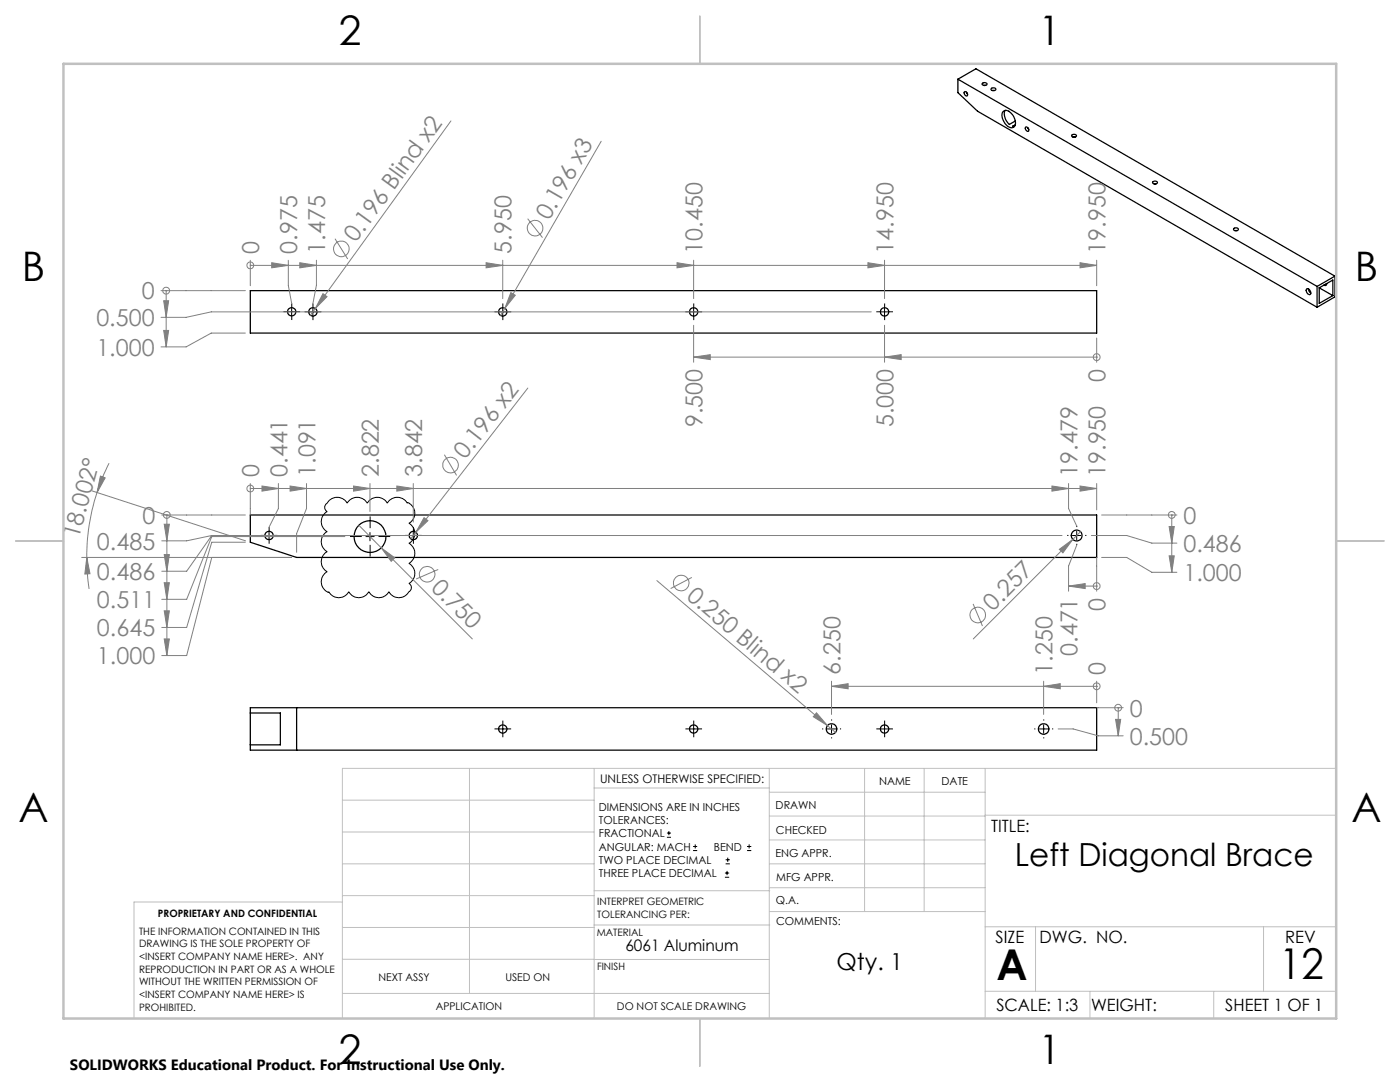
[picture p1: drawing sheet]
<svg xmlns="http://www.w3.org/2000/svg" width="279mm" height="216mm" viewBox="0 0 279 216" stroke-linecap="round" stroke-linejoin="round" font-family="sans-serif">
<g fill="none" stroke="#000" stroke-width=".25">
<path d="M191.2 15.8l71.7 41.4M191.2 15.8v2.7l3.9 3.7 67.8 39.1M191.2 15.8l3.6-2.1 71.6 41.4M192.5 18.3a.52 .52 0 0 1 .5 .3 .52 .52 0 0 1-.1 .6l-.4-.3-.1-.4zM192.9 18.4l.2 .4M196 16.7a.52 .52 0 0 1 .6-.2 .52 .52 0 0 1 .4 .4 .51 .51 0 0 1-.6 .2 .51 .51 0 0 1-.4-.4zM196.3 17h.4M197.9 17.6l.6-.1 .2 .2a.47 .47 0 0 1-.4 .4 .47 .47 0 0 1-.5-.4zM198 18.1h.5M200.2 22.3a1.29 1.29 0 0 1 1.9 .6 1.97 1.97 0 0 1 .2 2.5 1.76 1.76 0 0 1-2.1-1.4l-.2-1zM200.6 22a2.51 2.51 0 0 0 .8 2.8l1.2-.7M202.6 24.9l-.5 .3h.4"/>
<path d="M204.7 25.3a.58 .58 0 0 1 .5 .9 .58 .58 0 0 1-.5-.9zM205.1 25.5l.2 .3M213.9 27a.5 .5 0 0 1 .5-.2 .5 .5 0 0 1 .4 .4 .5 .5 0 0 1-.5 .2 .5 .5 0 0 1-.4-.4zM214.1 27.3h.5M230 36.3a.51 .51 0 0 1 .6-.2 .51 .51 0 0 1 .4 .4 .52 .52 0 0 1-.6 .2 .52 .52 0 0 1-.4-.4zM230.3 36.7h.4M50 58h168.9v8.5h-168.9zM246.3 45.5h.6l.2 .1a.47 .47 0 0 1-.4 .4 .47 .47 0 0 1-.5-.4zM246.5 46h.4M260.8 57.6a.74 .74 0 0 1 .6 1.2 .79 .79 0 0 1-.6-1.2zM261.1 57.6l.1 .5 .4 .4M262.9 57.2v4.1"/>
<path d="M263.3 57.4l2.7-1.5v3.1M263.3 57.4v3.1l2.7-1.5M263.3 57.4l2.7 1.6M264.7 56.6l.1 .1M264.8 56.7l-.1 .2h-.5M264.8 56.6v.1M266.4 55.1l-3.5 2.1M266.4 55.1v4.1l-3.5 2.1M50 102.8h168.9v8.4h-159.7l-9.2-3zM50 141.2h168.9v8.5h-168.9zM50 142.3h6v6.3h-6M59.2 141.2v8.5"/>
<circle cx="58.2" cy="62.2" r=".82"/>
<circle cx="62.5" cy="62.2" r=".83"/>
<circle cx="100.4" cy="62.2" r=".83"/>
<circle cx="138.5" cy="62.2" r=".83"/>
<circle cx="176.6" cy="62.2" r=".83"/>
<circle cx="53.7" cy="106.9" r=".84"/>
<circle cx="73.8" cy="107.1" r="3.2"/>
<circle cx="82.5" cy="106.9" r=".83"/>
<circle cx="214.9" cy="106.9" r="1.09"/>
<circle cx="100.3" cy="145.5" r=".82"/>
<circle cx="138.4" cy="145.5" r=".82"/>
<circle cx="165.9" cy="145.5" r="1.06"/>
<circle cx="176.5" cy="145.5" r=".82"/>
<circle cx="208.3" cy="145.5" r="1.06"/>
</g>
<g fill="none" stroke="#808080" stroke-width=".2">
<path d="M90 24.1l-27.1 37.5M120 28.2l-19.2 33.3M32.1 58h16.9M33.2 58h.1M33.2 58v11.2M50 53h.1M50 51.9v5.1M50 53h168.9M54.2 52.4l3.3 .6-3.3 .4zM57.5 51.9v5l.7 3.6M59.8 52.4l3.3 .6-3.3 .4zM63.1 51.9v5l-.7 3.7"/>
<path d="M64.5 58.6l.8 .6-2.4 2.4zM66.9 47.6l2.5 4.1M97 52.4l3.3 .6-3.3 .4zM100.3 51.9v7.7M102 58.4l.8 .5-2 2.6zM105.3 43.6l3 3.8M135.1 52.4l3.3 .6-3.3 .4zM138.4 51.9v7.7M173.2 52.4l3.3 .6-3.3 .4zM176.5 51.9v7.7M215.5 52.4l3.4 .6-3.4 .4zM218.9 51.9v5.1"/>
<path d="M32.7 60h1l-.5 3.3zM32.7 65.9h1l-.5 3.3zM49 66.5h-6.8l-5.1 2.7h-5M62.9 61.6l-1 1.3M100.8 61.5l-.9 1.4M105.3 77.4l-22.3 28.8M138.4 71.3l3.3-.5v1zM138.4 64.9v7.4M138.4 71.3h80.5M173.9 62.2h-131.7l-5.1 1.1h-5M176.5 64.9v7.4M176.5 71.3l3.3-.5v1z"/>
<path d="M218.9 71.3h.1M218.9 67.5v4.8M18.4 98l30.6 9.9M19.4 98.3a40.3 40.3 0 0 0-2.1 12.9M20 95l1 .4-1.6 2.9zM21.8 92.4l-1.7 3.6-.7 2.3M50 97.5h.1M50 96.5v6.3M50 97.5h168.9M52.3 97l3.3 .5-3.3 .5zM55.6 96.5v5l-1.9 3.7M57.9 97l3.3 .5-3.3 .5z"/>
<path d="M61.2 96.5v5l-2 5v3.7M70.6 97l3.2 .5-3.2 .5zM73.8 96.5v5.6M79.2 97l3.3 .5-3.3 .5zM82.5 96.5v7.7M88.7 90.7l2.4 4.2M209.9 97l3.4 .5-3.4 .5zM213.3 96.5v5l1.6 3.5M215.5 97l3.4 .5-3.4 .5zM218.9 96.5v5.2M17.3 111.2l.7 3.3h-1.1zM17.3 111.2l.1 3.2 .4 3.1"/>
<path d="M32.3 102.8h16.7M32.8 104.6h1l-.5 3.3zM32.8 116.3h1l-.5 3.3zM32.8 110.7h1l-.5 3.3zM33.3 102.8v28M33.3 102.8h.1M42.3 106.9l-5 1h-5M42.3 106.9h169.6M42.3 111.2l-5 19.6h-5M42.3 106.9l-5 7.1h-5M49 108.2h-6.7l-5 17h-5M58.2 111.2h-41.9"/>
<path d="M68.8 107.1h-26.5l-5 12.5h-5M71.6 104.8l4.5 4.5M76.1 109.3l2.7 2-.7 .7zM76.1 109.3l18.2 18.2M83 106.2l-1 1.3M84.6 103.3l.8 .6-2.4 2.3zM87.5 113.6l-4.5 1.9M131.1 115.9l34 28.9M138.1 115.2l-4.3 2.2M211.4 109.6l2.7-2-2 2.7zM213.3 116.9l3.3-.4v.9zM213.3 116.9h5.6"/>
<path d="M214.9 108.8l-1.6 4.2v5M215.7 106.1l-21.5 21.4M217.8 106.9h7.1l5 1.5h5M218.9 116.9h.1M218.9 111.2v6.8M219.9 111.2h5l5 3h5M219.9 102.8h15M233.3 105.1h1.1l-.5 3.3zM233.3 110.9h1.1l-.5 3.3zM233.9 102.8v11.4M233.9 102.8h.1M32.8 121.9h1l-.5 3.3z"/>
<path d="M32.8 127.5h1l-.5 3.3zM165.9 136.9l3.4-.5v1zM165.9 136.9h53M165.9 135.9v6.7M194.2 120.5l1.9 4.4M208.3 136.9l3.3-.5v1zM208.3 135.9v6.7M218.9 136.9h.1M218.9 135.9v4.3M162.9 142.2l2.2 2.6-2.8-1.8zM165.1 144.8l1.7 1.4M211.2 145.5h3l5 1.3h5"/>
<path d="M218.9 141.2h5.3M222.6 143.5h1.1l-.5 3.3zM223.2 141.2h.1M223.2 141.2v5.6"/>
<circle cx="33.1" cy="58" r=".69"/>
<circle cx="49.9" cy="53" r=".69"/>
<circle cx="68.1" cy="49.7" r="1.56"/>
<circle cx="106.8" cy="45.5" r="1.55"/>
<circle cx="218.8" cy="71.3" r=".69"/>
<circle cx="49.9" cy="97.5" r=".68"/>
<circle cx="89.9" cy="92.8" r="1.56"/>
<circle cx="33.3" cy="102.7" r=".68"/>
<circle cx="85.2" cy="114.6" r="1.56"/>
<circle cx="135.9" cy="116.3" r="1.55"/>
<circle cx="218.8" cy="116.9" r=".69"/>
<circle cx="233.8" cy="102.7" r=".68"/>
<circle cx="195.1" cy="122.7" r="1.56"/>
<circle cx="218.9" cy="136.9" r=".68"/>
<circle cx="223.2" cy="141.2" r=".68"/>
</g>
<g fill="none" stroke="#000" stroke-width=".2">
<path d="M57.4 62.2h1.7M58.2 61.4v1.6M61.6 62.2h1.7M62.4 61.4v1.7M99.5 62.2h1.7M100.3 61.4v1.7M137.6 62.2h1.7M138.4 61.4v1.7M175.7 62.2h1.7M176.5 61.4v1.7M65.7 99.9a2.29 2.29 0 0 1 3.6 .5 2.32 2.32 0 0 1 4 0 2.29 2.29 0 0 1 4 0 2.29 2.29 0 0 1 4 0 1.87 1.87 0 0 1 1.5 2.2 2.2 2.2 0 0 1-1.2 1.8 2.26 2.26 0 0 1 0 4 2.29 2.29 0 0 1 0 4 2.26 2.26 0 0 1 0 4 1.05 1.05 0 0 1-.1 1.9 2.25 2.25 0 0 1-3.9-.2 2.26 2.26 0 0 1-4 0 2.29 2.29 0 0 1-4 0 2.26 2.26 0 0 1-4 0 1.66 1.66 0 0 1-1.5-1.8 2.23 2.23 0 0 1 1.2-2.2 2.29 2.29 0 0 1 0-4 2.26 2.26 0 0 1 0-4 2.26 2.26 0 0 1 0-4 1.07 1.07 0 0 1 .1-1.9zM52.8 106.9h1.7"/>
<path d="M53.7 106v1.7M73 107.1h1.7M73.8 106.3v1.6M81.7 106.9h1.6M82.5 106v1.7M214 106.9h1.7M214.9 106v1.7M99.5 145.5h1.7M100.3 144.6v1.7M137.6 145.5h1.7M138.4 144.6v1.7M165.1 145.5h1.7"/>
<path d="M165.9 144.6v1.7M175.7 145.5h1.7M176.5 144.6v1.7M207.4 145.5h1.7M208.3 144.6v1.7M133.1 167.1h.8M133.1 166.2h.8M133.5 165.8v.9M138.3 169.7h.8M138.3 168.9h.8M138.7 168.5v.8M144.7 175h.8"/>
<path d="M144.7 174.2h.8M144.8 172.4h.9M144.8 171.6h.9M145.1 173.8v.8M145.2 171.1v.9M149.1 169.7h.8M149.1 168.9h.8M149.5 168.5v.8"/>
</g>
<g fill="none" stroke="#000" stroke-width=".2" stroke-dasharray="15.2 1.3 1.3 1.3" stroke-linecap="butt">
<path d="M57.4 62.2h-.8M58.2 61.4v-.9M58.2 63v.9M59.1 62.2h.8M61.6 62.2h-.8M62.5 61.4v-.8M62.5 63v.9M63.3 62.2h.8M99.5 62.2h-.8M100.3 61.4v-.8M100.3 63v.9M101.2 62.2h.8"/>
<path d="M137.6 62.2h-.8M138.4 61.4v-.8M138.4 63v.9M139.3 62.2h.8M175.7 62.2h-.8M176.5 61.4v-.8M176.5 63v.9M177.4 62.2h.8M52.9 106.8h-.9M53.7 107.7v.8M53.7 106v-.8M54.5 106.8h.9"/>
<path d="M72.2 107.1h-2.3M73.9 108.7v2.4M73.9 105.4v-2.4M75.5 107.1h2.4M81.7 106.8h-.9M82.5 107.7v.8M82.5 106v-.8M83.3 106.8h.9M213.2 106.8h-.2M214.9 108.5v.3M214.9 105.2v-.3M216.6 106.8h.2"/>
<path d="M99.5 145.4h-.8M100.3 144.6v-.8M100.3 146.3v.8M101.2 145.4h.8M137.6 145.4h-.8M138.4 144.6v-.8M138.4 146.3v.8M139.3 145.4h.8M164.3 145.4h-.2M166 143.8v-.2M166 147.1v.2M167.6 145.4h.3"/>
<path d="M175.7 145.4h-.8M176.5 144.6v-.8M176.5 146.3v.8M177.4 145.4h.8M206.6 145.4h-.2M208.3 143.8v-.2M208.3 147.1v.2M210 145.4h.2"/>
</g>
<g fill="none" stroke="#c0c0c0" stroke-width=".2">
<path d="M68.3 159.7h50.3M93.7 153.3v44.9M118.6 153.3v49.9M118.6 157.2h34.9M153.5 153.3v49.9M153.5 158.1h43.1M172.5 153.3v28.6M184.4 153.3v28.6M196.6 153.3v49.9M266.7 153.3h-198.4v49.9M68.3 178.7h50.3M68.3 172.4h50.3"/>
<path d="M68.3 166h50.3M68.3 180h-41.6v23.2M118.6 177.7h35M153.5 167.6h43.1M153.5 162.8h43.1M153.5 172.4h43.1M153.5 177.1h43.1M196.6 162.7h70.1M68.3 198.2h85.2M68.3 191.4l85.2 .1M68.3 185.1h50.3M118.6 184.6h35"/>
<path d="M153.6 181.9h43M196.6 197.8h70.1M196.6 184.9h70.1M206.7 184.9v12.9M217.5 197.8v5.4M242.2 197.8v5.4M252.2 184.9v12.9"/>
</g>
<path d="M139.7 3.2v9.5M3.1 107.9h9.6M266.7 107.9h9.5M139.7 203.2v9.6" fill="none" stroke="#c0c0c0" stroke-width=".25"/>
<path d="M12.7 12.7h254v190.5h-254z" fill="none" stroke="#c0c0c0" stroke-width=".5"/>
<g fill="#808080">
<path d="M162.9 142.2l2.2 2.6-2.8-1.8z"/>
<path d="M211.4 109.6l2.7-2-2 2.7z"/>
<path d="M84.6 103.3l.8 .6-2.4 2.3z"/>
<path d="M64.5 58.6l.8 .6-2.4 2.4z"/>
<path d="M102 58.4l.8 .5-2 2.6z"/>
<path d="M76.1 109.3l2.7 2-.7 .7z"/>
<path d="M20 95l1 .4-1.6 2.9zM17.3 111.2l.7 3.3h-1.1z"/>
<path d="M32.7 60h1l-.5 3.3zM32.7 65.9h1l-.5 3.3zM222.6 143.5h1.1l-.5 3.3z"/>
<path d="M32.8 104.6h1l-.5 3.3zM32.8 116.3h1l-.5 3.3zM32.8 121.9h1l-.5 3.3zM32.8 127.5h1l-.5 3.3zM32.8 110.7h1l-.5 3.3zM233.3 105.1h1.1l-.5 3.3zM233.3 110.9h1.1l-.5 3.3z"/>
<path d="M54.2 52.4l3.3 .6-3.3 .4zM59.8 52.4l3.3 .6-3.3 .4zM97 52.4l3.3 .6-3.3 .4zM135.1 52.4l3.3 .6-3.3 .4zM173.2 52.4l3.3 .6-3.3 .4zM215.5 52.4l3.4 .6-3.4 .4zM176.5 71.3l3.3-.5v1zM138.4 71.3l3.3-.5v1zM208.3 136.9l3.3-.5v1zM165.9 136.9l3.4-.5v1z"/>
<path d="M52.3 97l3.3 .5-3.3 .5zM57.9 97l3.3 .5-3.3 .5zM70.6 97l3.2 .5-3.2 .5zM79.2 97l3.3 .5-3.3 .5zM209.9 97l3.4 .5-3.4 .5zM215.5 97l3.4 .5-3.4 .5zM213.3 116.9l3.3-.4v.9z"/>
</g>
<g font-size="8.5">
<text x="198.9" y="195.5">A</text>
<text x="255.3" y="195.4">12</text>
</g>
<g font-size="8.1">
<text x="67.6" y="8.9">2</text>
<text x="207.3" y="8.9">1</text>
<text x="4.4" y="56.2">B</text>
<text x="270.4" y="56.2">B</text>
<text x="3.7" y="164.1">A</text>
<text x="269.7" y="164.1">A</text>
<text x="67.6" y="212.4">2</text>
<text x="207.3" y="212.4">1</text>
</g>
<text font-size="6.3" x="202.6" y="172.9">Left Diagonal Brace</text>
<g font-size="4.7" fill="#808080">
<text x="109.6" y="44.1" transform="rotate(-60 109.6 44.1)">0.196 x3</text>
<text x="51.7" y="50.6" transform="rotate(-90 51.7 50.6)">0</text>
<text x="59.3" y="50.6" transform="rotate(-90 59.3 50.6)">0.975</text>
<text x="64.9" y="50.6" transform="rotate(-90 64.9 50.6)">1.475</text>
<text x="71" y="48.6" transform="rotate(-54 71 48.6)">0.196 Blind x2</text>
<text x="102.1" y="50.6" transform="rotate(-90 102.1 50.6)">5.950</text>
<text x="140.2" y="50.6" transform="rotate(-90 140.2 50.6)">10.450</text>
<text x="178.3" y="50.6" transform="rotate(-90 178.3 50.6)">14.950</text>
<text x="220.6" y="50.6" transform="rotate(-90 220.6 50.6)">19.950</text>
<text x="28.3" y="59.7">0</text>
<text x="19.2" y="65.1">0.500</text>
<text x="19.2" y="71">1.000</text>
<text x="220.6" y="76.1" transform="rotate(-90 220.6 76.1)">0</text>
<text x="140.2" y="85.2" transform="rotate(-90 140.2 85.2)">9.500</text>
<text x="178.3" y="85.2" transform="rotate(-90 178.3 85.2)">5.000</text>
<text x="51.7" y="95.2" transform="rotate(-90 51.7 95.2)">0</text>
<text x="57.4" y="95.2" transform="rotate(-90 57.4 95.2)">0.441</text>
<text x="63" y="95.2" transform="rotate(-90 63 95.2)">1.091</text>
<text x="75.6" y="95.2" transform="rotate(-90 75.6 95.2)">2.822</text>
<text x="84.3" y="95.2" transform="rotate(-90 84.3 95.2)">3.842</text>
<text x="92.9" y="91.8" transform="rotate(-52 92.9 91.8)">0.196 x2</text>
<text x="215" y="95.2" transform="rotate(-90 215 95.2)">19.479</text>
<text x="220.7" y="95.2" transform="rotate(-90 220.7 95.2)">19.950</text>
<text x="15.7" y="107.6" transform="rotate(-75 15.7 107.6)">18.002°</text>
<text x="28.4" y="104.5">0</text>
<text x="236.2" y="104.5">0</text>
<text x="19.4" y="109.7">0.485</text>
<text x="236.2" y="110.1">0.486</text>
<text x="19.4" y="115.7">0.486</text>
<text x="85.9" y="117.6" transform="rotate(45 85.9 117.6)">0.750</text>
<text x="136.8" y="119.3" transform="rotate(40 136.8 119.3)">0.250 Blind x2</text>
<text x="236.2" y="115.9">1.000</text>
<text x="19.4" y="121.3">0.511</text>
<text x="198.2" y="122.1" transform="rotate(-45 198.2 122.1)">0.257</text>
<text x="220.6" y="121.8" transform="rotate(-90 220.6 121.8)">0</text>
<text x="19.4" y="126.9">0.645</text>
<text x="215" y="130.9" transform="rotate(-90 215 130.9)">0.471</text>
<text x="19.4" y="132.6">1.000</text>
<text x="167.7" y="134.6" transform="rotate(-90 167.7 134.6)">6.250</text>
<text x="210.1" y="134.6" transform="rotate(-90 210.1 134.6)">1.250</text>
<text x="220.6" y="134.6" transform="rotate(-90 220.6 134.6)">0</text>
<text x="225.5" y="143">0</text>
<text x="225.5" y="148.6">0.500</text>
</g>
<text font-size="4.7" x="166.9" y="193.5">Qty. 1</text>
<g font-size="3.4">
<text x="197.8" y="166">TITLE:</text>
<text x="198.7" y="188.1">SIZE</text>
<text x="207.5" y="188.1">DWG. NO.</text>
<text x="256.5" y="188.2">REV</text>
<text x="198.8" y="201.7">SCALE: 1:3</text>
<text x="217.7" y="201.8">WEIGHT:</text>
<text x="244.5" y="201.7">SHEET 1 OF 1</text>
</g>
<text font-size="3.2" x="124.8" y="189.8">6061 Aluminum</text>
<text font-size="3" x="14" y="213.5">SOLIDWORKS Educational Product. For Instructional Use Only.</text>
<text font-size="2.4" x="119.8" y="156.2">UNLESS OTHERWISE SPECIFIED:</text>
<g font-size="2.2">
<text x="119.5" y="161.8">DIMENSIONS ARE IN INCHES</text>
<text x="154.8" y="161.4">DRAWN</text>
<text x="175.4" y="156.6">NAME</text>
<text x="187.9" y="156.7">DATE</text>
<text x="119.5" y="164.4">TOLERANCES:</text>
<text x="119.5" y="167.1">FRACTIONAL</text>
<text x="154.9" y="166.3">CHECKED</text>
<text x="119.5" y="169.7">ANGULAR: MACH</text>
<text x="119.5" y="172.4">TWO PLACE DECIMAL</text>
<text x="142.5" y="169.7">BEND</text>
<text x="154.8" y="171">ENG APPR.</text>
<text x="119.5" y="175">THREE PLACE DECIMAL</text>
<text x="154.9" y="175.7">MFG APPR.</text>
<text x="154.9" y="180.4">Q.A.</text>
<text x="154.9" y="184.6">COMMENTS:</text>
</g>
<g font-size="2.1">
<text x="75.5" y="195.7">NEXT ASSY</text>
<text x="100.9" y="195.7">USED ON</text>
<text x="86.9" y="201.5">APPLICATION</text>
<text x="123.1" y="201.6">DO NOT SCALE DRAWING</text>
</g>
<g font-size="2">
<text x="31.5" y="182.9">PROPRIETARY AND CONFIDENTIAL</text>
<text x="119.2" y="180.6">INTERPRET GEOMETRIC</text>
<text x="119.2" y="183.1">TOLERANCING PER:</text>
<text x="27.8" y="186.5">THE INFORMATION CONTAINED IN THIS</text>
<text x="27.8" y="189">DRAWING IS THE SOLE PROPERTY OF</text>
<text x="27.8" y="191.6">&lt;INSERT COMPANY NAME HERE&gt;. ANY</text>
<text x="119.1" y="186.7">MATERIAL</text>
<text x="27.8" y="194.1">REPRODUCTION IN PART OR AS A WHOLE</text>
<text x="27.8" y="196.6">WITHOUT THE WRITTEN PERMISSION OF</text>
<text x="119.1" y="193.5">FINISH</text>
<text x="27.8" y="199.1">&lt;INSERT COMPANY NAME HERE&gt; IS</text>
<text x="27.8" y="201.7">PROHIBITED.</text>
</g>
</svg>
